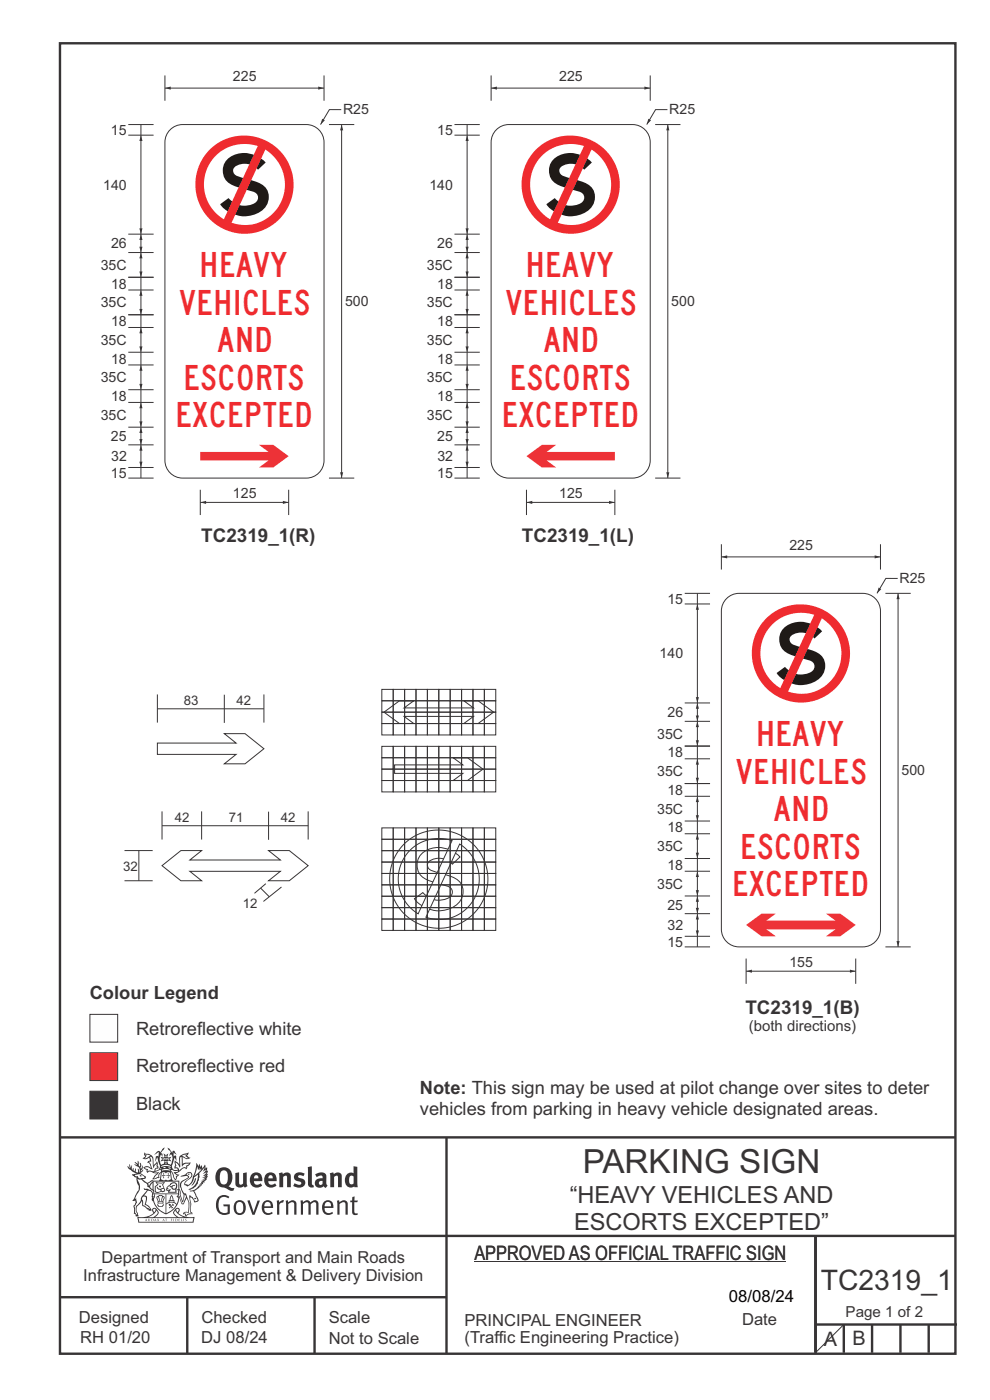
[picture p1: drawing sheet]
<svg xmlns="http://www.w3.org/2000/svg" width="210mm" height="297mm" viewBox="0 0 210 297" stroke-linecap="round" stroke-linejoin="round" font-family="sans-serif">
<path d="M12.7 9.2h190v278h-190z" fill="none" stroke="#373435" stroke-width=".51"/>
<path d="M19.1 223.3h5.9v5.9h-5.9z" fill-rule="evenodd" fill="#ed3237" stroke="#373435" stroke-width=".21"/>
<path d="M19.1 231.5h5.9v5.9h-5.9z" fill-rule="evenodd" fill="#373435" stroke="#373435" stroke-width=".21"/>
<path d="M19.1 215.2h5.9v5.9h-5.9z" fill-rule="evenodd" fill="#fefefe" stroke="#373435" stroke-width=".21"/>
<g fill="none" stroke="#373435" stroke-width=".21">
<path d="M33.4 150.4h22.6M33.4 147.3v6M33.4 157.6h16.7l-2.5-2h4.4l4 3.2-4 3.2h-4.4l2.5-2h-16.7zM47.6 147.4v6M56 147.3v6M81 146.2h2.4v2.5h-2.4zM81 148.7h2.4v2.4h-2.4zM81 151.1h2.4v2.4h-2.4zM81 153.5h2.4v2.4h-2.4zM81 158.3h2.4v2.4h-2.4zM81.5 151.1l3.2-2.4h3.1l-2.1 1.5h14.7l-2-1.5h3l3.3 2.4-3.3 2.4h-3l2-1.5h-14.7l2.1 1.5h-3.1zM83.4 146.2h2.4v2.5h-2.4z"/>
<path d="M83.4 148.7h2.4v2.4h-2.4zM83.4 151.1h2.4v2.4h-2.4zM83.4 153.5h2.4v2.4h-2.4zM83.4 158.3h2.4v2.4h-2.4zM85.8 146.2h2.4v2.5h-2.4zM85.8 148.7h2.4v2.4h-2.4zM85.8 151.1h2.4v2.4h-2.4zM85.8 153.5h2.4v2.4h-2.4zM85.8 158.3h2.4v2.4h-2.4zM88.2 146.2h2.5v2.5h-2.5zM88.2 148.7h2.5v2.4h-2.5zM88.2 151.1h2.5v2.4h-2.5z"/>
<path d="M88.2 153.5h2.5v2.4h-2.5zM88.2 158.3h2.5v2.4h-2.5zM90.7 146.2h2.4v2.5h-2.4zM90.7 148.7h2.4v2.4h-2.4zM90.7 151.1h2.4v2.4h-2.4zM90.7 153.5h2.4v2.4h-2.4zM90.7 158.3h2.4v2.4h-2.4zM93.1 146.2h2.4v2.5h-2.4zM93.1 148.7h2.4v2.4h-2.4zM93.1 151.1h2.4v2.4h-2.4zM93.1 153.5h2.4v2.4h-2.4zM93.1 158.3h2.4v2.4h-2.4z"/>
<path d="M95.5 146.2h2.4v2.5h-2.4zM95.5 148.7h2.4v2.4h-2.4zM95.5 151.1h2.4v2.4h-2.4zM95.5 153.5h2.4v2.4h-2.4zM95.5 158.3h2.4v2.4h-2.4zM97.9 146.2h2.4v2.5h-2.4zM97.9 148.7h2.4v2.4h-2.4zM97.9 151.1h2.4v2.4h-2.4zM97.9 153.5h2.4v2.4h-2.4zM97.9 158.3h2.4v2.4h-2.4zM100.3 146.2h2.4v2.5h-2.4zM100.3 148.7h2.4v2.4h-2.4z"/>
<path d="M100.3 151.1h2.4v2.4h-2.4zM100.3 153.5h2.4v2.4h-2.4zM100.3 158.3h2.4v2.4h-2.4zM102.7 146.2h2.5v2.5h-2.5zM102.7 148.7h2.5v2.4h-2.5zM102.7 151.1h2.5v2.4h-2.5zM102.7 153.5h2.5v2.4h-2.5zM102.7 158.3h2.5v2.4h-2.5zM34.4 175.2h31M34.4 172.1v6M42.8 172.1v6M57 172.2v6"/>
<path d="M65.4 172.1v6M81 160.7h2.4v2.5h-2.4zM81 163.2h2.4v2.4h-2.4zM81 165.6h2.4v2.4h-2.4zM83.4 160.7h2.4v2.5h-2.4zM83.4 163.2h2.4v2.4h-2.4zM83.4 165.6h2.4v2.4h-2.4zM83.7 162.3h14.5l-2-1.5h3l3.3 2.4-3.3 2.4h-3l2-1.5h-14.5zM85.8 160.7h2.4v2.5h-2.4zM85.8 163.2h2.4v2.4h-2.4zM85.8 165.6h2.4v2.4h-2.4zM88.2 160.7h2.5v2.5h-2.5z"/>
<path d="M88.2 163.2h2.5v2.4h-2.5zM88.2 165.6h2.5v2.4h-2.5zM90.7 160.7h2.4v2.5h-2.4zM90.7 163.2h2.4v2.4h-2.4zM90.7 165.6h2.4v2.4h-2.4zM93.1 160.7h2.4v2.5h-2.4zM93.1 163.2h2.4v2.4h-2.4zM93.1 165.6h2.4v2.4h-2.4zM95.5 160.7h2.4v2.5h-2.4zM95.5 163.2h2.4v2.4h-2.4zM95.5 165.6h2.4v2.4h-2.4zM97.9 160.7h2.4v2.5h-2.4z"/>
<path d="M97.9 163.2h2.4v2.4h-2.4zM97.9 165.6h2.4v2.4h-2.4zM100.3 160.7h2.4v2.5h-2.4zM100.3 163.2h2.4v2.4h-2.4zM100.3 165.6h2.4v2.4h-2.4zM102.7 160.7h2.5v2.5h-2.5zM102.7 163.2h2.5v2.4h-2.5zM102.7 165.6h2.5v2.4h-2.5zM26.4 180.4h6M26.4 186.8h6M29.5 180.4v6.4M34.4 183.6l4-3.2h4.4l-2.5 2h19.2l-2.5-2h4.4l4 3.2-4 3.2h-4.4l2.5-2h-19.2l2.5 2h-4.4z"/>
<path d="M55.3 188.4l1.8 1.8M56.4 187.5l-2.4 2M59.7 188.2l-3.8 3"/>
</g>
<path d="M82.6 186.5a10.5 10.5 0 0 0 20.9 0 10.5 10.5 0 0 0-20.9 0zM97.5 179.1l-7.2 15.5 1.6 .4 1.7 .1a8.6 8.6 0 0 0 7.8-6.6 8.6 8.6 0 0 0-3.9-9.4zM86.9 180.5a8.9 8.9 0 0 1 9-2.2l-7.2 15.6-1.3-1-1.1-1.2a8.6 8.6 0 0 1 .6-11.2z" fill-rule="evenodd" fill="#fefefe" stroke="#373435" stroke-width=".21"/>
<g fill="none" stroke="#373435" stroke-width=".21">
<path d="M81 175.6h2.4v2.4h-2.4zM81 178h2.4v2.5h-2.4zM83.4 175.6h2.4v2.4h-2.4zM83.4 178h2.4v2.5h-2.4zM85.8 175.6h2.4v2.4h-2.4zM85.8 178h2.4v2.5h-2.4zM88.2 175.6h2.5v2.4h-2.5zM88.2 178h2.5v2.5h-2.5zM90.7 175.6h2.4v2.4h-2.4zM90.7 178h2.4v2.5h-2.4zM93.1 175.6h2.4v2.4h-2.4zM93.1 178h2.4v2.5h-2.4z"/>
<path d="M95.5 175.6h2.4v2.4h-2.4zM95.5 178h2.4v2.5h-2.4zM97.9 175.6h2.4v2.4h-2.4zM97.9 178h2.4v2.5h-2.4zM100.3 175.6h2.4v2.4h-2.4zM100.3 178h2.4v2.5h-2.4zM102.7 175.6h2.5v2.4h-2.5zM102.7 178h2.5v2.5h-2.5zM81 182.9h2.4v2.4h-2.4zM81 185.3h2.4v2.4h-2.4zM81 187.7h2.4v2.4h-2.4zM81 190.1h2.4v2.4h-2.4z"/>
<path d="M81 192.5h2.4v2.5h-2.4zM81 195h2.4v2.4h-2.4zM81 180.5h2.4v2.4h-2.4zM83.4 182.9h2.4v2.4h-2.4zM83.4 185.3h2.4v2.4h-2.4zM83.4 187.7h2.4v2.4h-2.4zM83.4 190.1h2.4v2.4h-2.4zM83.4 192.5h2.4v2.5h-2.4zM83.4 195h2.4v2.4h-2.4zM83.4 180.5h2.4v2.4h-2.4zM85.8 182.9h2.4v2.4h-2.4zM85.8 185.3h2.4v2.4h-2.4z"/>
<path d="M85.8 187.7h2.4v2.4h-2.4zM85.8 190.1h2.4v2.4h-2.4zM85.8 192.5h2.4v2.5h-2.4zM85.8 195h2.4v2.4h-2.4zM85.8 180.5h2.4v2.4h-2.4zM88.2 182.9h2.5v2.4h-2.5zM88.2 185.3h2.5v2.4h-2.5zM88.2 187.7h2.5v2.4h-2.5zM88.2 190.1h2.5v2.4h-2.5zM88.2 192.5h2.5v2.5h-2.5zM88.2 195h2.5v2.4h-2.5zM88.2 180.5h2.5v2.4h-2.5z"/>
<path d="M90.7 182.9h2.4v2.4h-2.4zM90.7 185.3h2.4v2.4h-2.4zM90.7 187.7h2.4v2.4h-2.4zM90.7 190.1h2.4v2.4h-2.4zM90.7 192.5h2.4v2.5h-2.4zM90.7 195h2.4v2.4h-2.4zM90.7 180.5h2.4v2.4h-2.4zM93.1 182.9h2.4v2.4h-2.4zM93.1 185.3h2.4v2.4h-2.4zM93.1 187.7h2.4v2.4h-2.4zM93.1 190.1h2.4v2.4h-2.4zM93.1 192.5h2.4v2.5h-2.4z"/>
<path d="M93.1 195h2.4v2.4h-2.4zM93.1 180.5h2.4v2.4h-2.4zM95.5 187.7h2.4v2.4h-2.4zM95.5 182.9h2.4v2.4h-2.4zM95.5 185.3h2.4v2.4h-2.4zM95.5 190.1h2.4v2.4h-2.4zM95.5 192.5h2.4v2.5h-2.4zM95.5 195h2.4v2.4h-2.4zM95.5 180.5h2.4v2.4h-2.4zM97.9 182.9h2.4v2.4h-2.4zM97.9 185.3h2.4v2.4h-2.4zM97.9 187.7h2.4v2.4h-2.4z"/>
<path d="M97.9 190.1h2.4v2.4h-2.4zM97.9 192.5h2.4v2.5h-2.4zM97.9 195h2.4v2.4h-2.4zM97.9 180.5h2.4v2.4h-2.4zM100.3 182.9h2.4v2.4h-2.4zM100.3 185.3h2.4v2.4h-2.4zM100.3 187.7h2.4v2.4h-2.4zM100.3 190.1h2.4v2.4h-2.4zM100.3 192.5h2.4v2.5h-2.4zM100.3 195h2.4v2.4h-2.4zM100.3 180.5h2.4v2.4h-2.4zM102.7 182.9h2.5v2.4h-2.5z"/>
<path d="M102.7 185.3h2.5v2.4h-2.5zM102.7 187.7h2.5v2.4h-2.5zM102.7 190.1h2.5v2.4h-2.5zM102.7 192.5h2.5v2.5h-2.5zM102.7 195h2.5v2.4h-2.5zM102.7 180.5h2.5v2.4h-2.5z"/>
</g>
<path d="M12.7 241.3h190M94.7 241.4v45.8M12.7 275.2h82M12.7 262.2h190.1M39.7 275.2v12M66.7 275.2v12M173 262.1v24.9M173 281h30M179 281v6M185 281v6M191 281v6M197 281v6" fill="none" stroke="#373435" stroke-width=".51"/>
<g fill="#373435">
<path d="M47 248.4a2.55 2.55 0 0 0 0 2.7l.3 .2a.81 .81 0 0 0 1-1v-.5a1.04 1.04 0 0 0-1.1-1.5zM46.3 248.1a1.82 1.82 0 0 1 2.1-.2 1.82 1.82 0 0 1 .9 1.8 2.29 2.29 0 0 1-.8 2l.7 .3h.5l-.2 .6a2.87 2.87 0 0 1-2-.7 2.12 2.12 0 0 1-1.7-3.1z" fill-rule="evenodd"/>
<path d="M49.9 248.9l.8-.2v2a.46 .46 0 0 0 .3 .6 .46 .46 0 0 0 .6-.3v-2.1l.7-.2v2.4l.2 .5-.5 .3-.3-.3a1.02 1.02 0 0 1-1.2 .3 1.02 1.02 0 0 1-.6-1.1z" fill-rule="evenodd"/>
<path d="M54 249.5l-.1 .5h.9a.49 .49 0 0 0-.2-.6 .49 .49 0 0 0-.6 .1zM53.4 249.1a1.34 1.34 0 0 1 1.6-.2 1.34 1.34 0 0 1 .6 1.5v.2h-1.7a.77 .77 0 0 0 .5 .8 .77 .77 0 0 0 .9-.4l.3 .5a1.59 1.59 0 0 1-2 .2 1.59 1.59 0 0 1-.5-2.1z" fill-rule="evenodd"/>
<path d="M57 249.5l-.1 .5h1a.49 .49 0 0 0-.2-.6 .49 .49 0 0 0-.7 .1zM56.4 249.1a1.34 1.34 0 0 1 1.6-.2 1.34 1.34 0 0 1 .7 1.5v.2h-1.8a.77 .77 0 0 0 .5 .8 .77 .77 0 0 0 .9-.4l.4 .5a1.59 1.59 0 0 1-2.1 .2 1.59 1.59 0 0 1-.5-2.1z" fill-rule="evenodd"/>
<path d="M59.2 248.9l.7-.2 .1 .4a.95 .95 0 0 1 1-.3 .95 .95 0 0 1 .7 .8v2.3h-.8v-2.3a.46 .46 0 0 0-.8 .1v2.2h-.8z" fill-rule="evenodd"/>
<path d="M62.6 249.1a1.75 1.75 0 0 1 2-.1l-.2 .5-.6-.2a.43 .43 0 0 0-.6 .3l.4 .3a1.04 1.04 0 0 1 1.2 1.1 1.04 1.04 0 0 1-1.4 1l-1.2-.4 .3-.6 1 .4 .4-.4a.88 .88 0 0 0-1-.5l-.4-.2-.1-.4z" fill-rule="evenodd"/>
<path d="M65.3 247.6l.8-.2 .1 3.8 .3 .2 .1 .4a.88 .88 0 0 1-1 0 .88 .88 0 0 1-.3-1z" fill-rule="evenodd"/>
<path d="M67.8 250.6a.43 .43 0 0 0-.1 .7 .43 .43 0 0 0 .7-.1v-.7zM66.8 249.1a1.7 1.7 0 0 1 2.4 .1v1.9l.3 .4-.4 .5-.5-.4a1.03 1.03 0 0 1-1.7-.1 1.03 1.03 0 0 1 .8-1.5h.7v-.4a.8 .8 0 0 0-1.2 .1z" fill-rule="evenodd"/>
<path d="M70 248.9l.7-.2 .1 .4a.95 .95 0 0 1 1-.3 .95 .95 0 0 1 .7 .8v2.3h-.8v-2.3a.46 .46 0 0 0-.8 .1v2.2h-.8z" fill-rule="evenodd"/>
<path d="M74.3 249.5a1.48 1.48 0 0 0 0 1.7h.5l.2-.1v-1.5l-.3-.2zM75 247.4l.8 .1 .1 4.4h-.7l-.1-.2a1.26 1.26 0 0 1-1.4 0 1.26 1.26 0 0 1-.5-1.3 1.29 1.29 0 0 1 .4-1.4 1.29 1.29 0 0 1 1.4-.1z" fill-rule="evenodd"/>
<path d="M46.4 253.9a1.72 1.72 0 0 1 2.3 0l-.3 .3a1.24 1.24 0 0 0-1.4-.2 1.24 1.24 0 0 0-.6 1.4 1.49 1.49 0 0 0 1.2 1.9l.7-.1v-1.3h-.8l-.1-.4h1.3v1.9a1.93 1.93 0 0 1-2.2 0 1.93 1.93 0 0 1-.7-2.2l.2-.8z" fill-rule="evenodd"/>
<path d="M50.4 255.1a1.65 1.65 0 0 0 .2 2.2 .99 .99 0 0 0 1-1.4 .78 .78 0 0 0-.4-.8 .78 .78 0 0 0-.8 0zM50 254.9a1.33 1.33 0 0 1 1.6-.1 1.33 1.33 0 0 1 .5 1.4 1.31 1.31 0 0 1-1.3 1.6 1.31 1.31 0 0 1-1.2-1.6v-.6z" fill-rule="evenodd"/>
<path d="M52.5 254.7l.4-.1 .9 2.6 .8-2.5h.5l-1.1 3h-.5z" fill-rule="evenodd"/>
<path d="M56.3 255.2l-.2 .7h1.3a.7 .7 0 0 0-.3-.8 .7 .7 0 0 0-.8 .1zM55.9 255a1.22 1.22 0 0 1 1.5-.2 1.22 1.22 0 0 1 .5 1.5h-1.8a.93 .93 0 0 0 .5 1 .93 .93 0 0 0 1.1-.2l.2 .3a1.43 1.43 0 0 1-1.8 .1 1.43 1.43 0 0 1-.6-1.7z" fill-rule="evenodd"/>
<path d="M58.7 254.7l.4-.1 .1 .5 .4-.4 .6-.1-.2 .5a.66 .66 0 0 0-.8 .7v1.9h-.4z" fill-rule="evenodd"/>
<path d="M60.6 254.7l.4-.1 .1 .5a.94 .94 0 0 1 1-.5 .94 .94 0 0 1 .8 .8v2.3h-.5l-.1-2.5a.81 .81 0 0 0-1.2 .3v2.2h-.4z" fill-rule="evenodd"/>
<path d="M63.7 254.7l.5-.1 .1 .5 .4-.3a.78 .78 0 0 1 1.1 .3 .9 .9 0 0 1 1-.5 .9 .9 0 0 1 .8 .8v2.3h-.5l-.1-2.5a.67 .67 0 0 0-1.1 .3v2.2h-.5v-2.4l-.4-.3-.7 .4v2.3h-.5z" fill-rule="evenodd"/>
<path d="M69 255.2l-.1 .7h1.3a.7 .7 0 0 0-.3-.8 .7 .7 0 0 0-.9 .1zM68.7 255a1.22 1.22 0 0 1 1.5-.2 1.22 1.22 0 0 1 .5 1.5h-1.8a.93 .93 0 0 0 .4 1 .93 .93 0 0 0 1.2-.2l.1 .3a1.44 1.44 0 0 1-1.7 .1 1.44 1.44 0 0 1-.6-1.7z" fill-rule="evenodd"/>
<path d="M71.4 254.7l.5-.1 .1 .5a.94 .94 0 0 1 1-.5 .94 .94 0 0 1 .8 .8v2.3h-.5l-.1-2.5a.81 .81 0 0 0-1.2 .3v2.2h-.4z" fill-rule="evenodd"/>
<path d="M74.7 253.9l.5-.1v.9h.7l-.1 .3h-.6v2.2l.1 .2h.5l.1 .3a.75 .75 0 0 1-1.2-.6v-2.1h-.4v-.3h.4z" fill-rule="evenodd"/>
<path d="M30.8 244.9l1.1 .3-.9 .5h-.4l.6-.5zM31.8 245.4h.2a2.44 2.44 0 0 1 .4 1.9l.1 .5 .7-1-.1 .6 .3 .3a.57 .57 0 0 0-.6 .7l-1-.1-.5 .2 .2-.5-.8-.3 .7-.1 .9 .5 .1-.1-.6-1.3-.2-.2h.5zM30.7 244.4l-.1 .5 .2 .4-.6 .4a1.04 1.04 0 0 0 1.4-.1l.2 .6-.3 .1-.2 .4a.94 .94 0 0 1 .8 1.1l-.2-.1a1.16 1.16 0 0 0-1.5-.1l.3 .4 .4 .2 .1 .5 .2 .1 .1-.2a.94 .94 0 0 1 1.1 .2l.8 .1-1.2 1.2a1.13 1.13 0 0 0 1.2-.2l.4-.1-.1-.4 .5-.8a.83 .83 0 0 0-.6 1.1l-.3-.1-.7 .4 1.1-1.4-.5 .1-.5-.1 1.3-.5-.1-.1-.9 .4v-.3l.2-.2 .3 .1 .1-.3-.2-.4v-.6l-.1-.4-.7 1v-.7a1.42 1.42 0 0 0-1.6-1.8z" fill-rule="evenodd"/>
<path d="M38.5 245.2l.5-.2 .7-.1-.6 .3 .8 .5h-.3zM38.3 245.5l.2-.1 .1 2a1.69 1.69 0 0 1 1.6-.6l-.8 .5 .1 .5a1.1 1.1 0 0 0-1.5 .6l-.1-.5-.2-.2h-.5l.3-.4-.3-.7a1.42 1.42 0 0 1 .8 1.1l.2-.1zM37.1 246.2l.1 1-.2 .3 .1 .4h.5l.1 .2a.96 .96 0 0 1-1.1-.1l-.1 .1a1.06 1.06 0 0 0 1.3 .2v.1a.72 .72 0 0 1-1 .2l.3 .5 .6 .2-.4 .2-.1 .6-.2-.3-.4-1.1-.4-.4 .4 .9a1.54 1.54 0 0 0 .7 1.2l.2-.3a.58 .58 0 0 1 .4-.8l.2-.1h-.3l-.5-.3 .9-.5a.93 .93 0 0 1 1.2-.5v.2l.2-.2 .1-.5a.99 .99 0 0 0 .7-.8l-1.3 .1-.3 .2-.1-1.4 .9 .4 .9-.3h-.4l-.5-.4 .4-.7-.6 .2a1.46 1.46 0 0 0-1.4 2.1v.4l-.2-.4z" fill-rule="evenodd"/>
<path d="M35.6 248.9l.2 .1-.1 .3 .4 .1h-.4v.6l-.1-.6h-.3l.3-.1z" fill-rule="evenodd"/>
<path d="M34.6 248.9l.2 .1v.3l.3 .1h-.3l-.1 .6v-.6h-.4l.4-.1z" fill-rule="evenodd"/>
<path d="M34.3 248.8a.57 .57 0 0 1 .9 .2 .57 .57 0 0 1 .9-.2l.2 1.4h-.2a.57 .57 0 0 1-.9 0 .69 .69 0 0 1-1.1 0zM34.2 248.1l-.3 2.1-.2 .4h3l-.2-.4-.3-2.1h-.2v.2l-.8-.1-.8 .1v-.2z" fill-rule="evenodd"/>
<path d="M34.2 252.4a.3 .3 0 0 0 .6 0 .3 .3 0 0 0-.6 0zM33.3 250.9l.3 .3-.3 .4a.79 .79 0 0 0 0 1.3l.8-.2-.1-.3a.55 .55 0 0 1-.7-.6l.1-.1 .2 .3 .3 .2 .8-.2-.4-.7 .4-.4-.7 .2zM33 250.7l1.1 .2 .9-.2-.4 .6 .4 1.2a.56 .56 0 0 1-.8 .3l-.2 .1a.73 .73 0 0 1-.9 .1 .73 .73 0 0 1-.3-1v-.4l.6-.4z" fill-rule="evenodd"/>
<path d="M35.6 251.8l.7-.4a.58 .58 0 0 1 1-.1 .58 .58 0 0 1-.4 .9l-.3-.3a.43 .43 0 0 1 .6-.4 .57 .57 0 0 0-.8 .2l-.2-.1-.3 .1 .4 .2a.55 .55 0 0 0 .9 .4v.5h-1.3l.3-.4-.1-.1-.6 .1 .2-.3-.2-.1zM35.4 251.8l-.1 .2a.39 .39 0 0 0 .2 .6h.3l-.2 .4h1.9l-.1-.8a.86 .86 0 0 0-.1-1.3 .86 .86 0 0 0-1.3 .4z" fill-rule="evenodd"/>
<path d="M36 254.8h.8v.2h-.8zM36.4 253.8l.2 .8h-.4zM36.4 253.5l-.3 .5-.1 .6h-.2v.4l-.7 .4 .2 .1a1.48 1.48 0 0 1 2.1 .2l.2-.1-.6-.5v-.5h-.2l-.1-.6z" fill-rule="evenodd"/>
<path d="M35.8 255.4l.4 .1 .1 .3 .3-.2-.2-.2a.38 .38 0 0 1 .5 .5l-.2-.2-.3 .2 .3 .2-.3 .3-.1-.4-.4 .4-.1-.2 .4-.3-.1-.1-.2 .1z" fill-rule="evenodd"/>
<path d="M34.5 254h.2v.2l-.2 .6h-.2zM33.6 255.3h.9v.2a.55 .55 0 0 1-.8 .4v-.2l-.2-.1zM33.4 254h.2l.2 .8h-.2zM33.6 255l.8-.1 .1 .2h-.8zM33.8 253.7h.5l-.2 1.1h-.1zM33.3 253.8l-.1 .3 .3 1.1a.48 .48 0 0 0-.1 .6 .48 .48 0 0 0 .5 .2h.5a.49 .49 0 0 0 .2-.8l.3-1.1-.1-.3a1.42 1.42 0 0 0-1.5 0z" fill-rule="evenodd"/>
<path d="M33.7 251.5l.4 .1 .1 .3h-.3z" fill-rule="evenodd"/>
<path d="M41.3 250.1l.3-.2-.2 .8-.6 .8h-.2l.5-.7z" fill-rule="evenodd"/>
<path d="M39.7 249l.3-.2 .5 .2a.88 .88 0 0 1-.6 1.1 1.22 1.22 0 0 0-.8 1.3l.5 .2a.72 .72 0 0 0 .9-.4l.5-.8 .2-.6 .8-.6v.2a2.85 2.85 0 0 1-2 2.9l.1 .1a2.13 2.13 0 0 0 1.9-1.5v-.3a2.01 2.01 0 0 0 .3-1.7l1.1-1.3-.4 1 .7-.5-.7 1 .8-.4-.8 .8 .7-.2-.9 .6 .8-.1-.8 .4h.7l-.8 .3 .3 .2h-.4l.2 .3h-.4l.2 .3h-.4l.1 .2h-.1a2.16 2.16 0 0 1-2 1.1l.1 .2 .4-.1a.76 .76 0 0 1 .7 .8l.5 1.2-.6 .2a1.45 1.45 0 0 0-1.1-1.3l.2 1.8-.1 1.8 .4 .3a1.07 1.07 0 0 0-1.2 .4v-.3l-.5-.2a.87 .87 0 0 1 1.1-.1v-.7a4.4 4.4 0 0 0-.6-3.1l-.1-.3h-.2a2.16 2.16 0 0 1-.7-2.2l.3-.4 1.2-.7a.55 .55 0 0 0-.4-.8zM37.8 252.4a.76 .76 0 0 1 .3 1.1l.6 1.6 .4-1.7 .2 .1a.61 .61 0 0 1-.1 .9l-.3 .8-.2 .1-.7-1.6-.3 .1a1.18 1.18 0 0 0 .1-1.4zM41.8 247.5l.2 .7 .3-.5v.6l.4-.5a1.9 1.9 0 0 1-1.2 1.4l-.3 .3zM38.2 249.6l1.4-.2 .2 .2v.3l-.5 .2a1.26 1.26 0 0 0-.9 1.9l.2 .7a1.84 1.84 0 0 1 .1 2.1l-.4-1.4a.96 .96 0 0 0-.4-1.2l-.4 .2a.78 .78 0 0 1 0 1.3l.1 .3h.4l.4 1.1a.38 .38 0 0 0 .2 .4 .38 .38 0 0 0 .4-.1l.6-1.2a2.94 2.94 0 0 1 .4 2.5l-.1 .4h-.8l-.3 .4v.2l.4-.1 .1 .4 .2 .1a1.02 1.02 0 0 1 1.3-.5v-.4l-.3-.1 .1-1.8-.3-1.3h.1a1.14 1.14 0 0 1 .8 1 .63 .63 0 0 0 .8-.2 .63 .63 0 0 0-.2-.9l-.6-1.2 .9-.6 .2-.4h.3l-.1-.2h.4l-.1-.3h.3l-.1-.3 .5-.1-.2-.2 .6-.4v-.2h-.2l.4-.5h-.3l.3-.5-.4 .1 .4-.5v-.3l-.3 .2 .2-.7-.1-.2-.4 .3v-.8l-.6 .8-.2-.8-.2 .5-.3-.7-.1 .6-.5-.8-.1 1.4-.6 1.8a1.81 1.81 0 0 1-1 1.5l-.6-.2a1.75 1.75 0 0 1 1.1-1.2 .75 .75 0 0 0 .1-1.3 .75 .75 0 0 0-1.2 .4z" fill-rule="evenodd"/>
<path d="M41.2 254.1h.3l.2 .2-.4 .1z" fill-rule="evenodd"/>
<path d="M29.4 258.4h11.6l-.1 .8h-11.4zM31.3 258.2l.5-.1a2.48 2.48 0 0 0 1.4-1.3l.3 .5-.5 .6-.5 .3zM32.5 256.6l.3-.2 .2 .1-.3 .7zM37.2 256.8a2.65 2.65 0 0 0 1.8 1.4h-1.1l-.5-.3-.5-.6zM37.4 256.5l.2-.1 .3 .2-.3 .6zM29.2 258.2l.1 1.2h11.8l.2-1.1-.2-.1a4.1 4.1 0 0 1-3.3-.9l.3-.4-.1-.6a1.06 1.06 0 0 0-1.3 1l.2 .4 .6 .5h-4.7l.3-.1a.84 .84 0 0 0 .6-.8 .84 .84 0 0 0-.5-.8l-.3-.2h-.5l-.1 .6 .3 .4a4.2 4.2 0 0 1-3.4 .9z" fill-rule="evenodd"/>
<path d="M31 258.7l.1 .2h-.2zM31 258.5l-.3 .6 .4-.2 .2 .2z" fill-rule="evenodd"/>
<path d="M31.3 258.6h.3v.4a.25 .25 0 0 0 .2-.1 .25 .25 0 0 0-.1-.3h.1a.29 .29 0 0 1 0 .4 .29 .29 0 0 1-.4 0 .29 .29 0 0 1 0-.4z" fill-rule="evenodd"/>
<path d="M32.2 258.6a.22 .22 0 0 1 .3 .2 .22 .22 0 0 1-.3 .2zM32 258.6l.1 .4a.33 .33 0 0 0 .4 0 .33 .33 0 0 0 0-.4 .33 .33 0 0 0-.5 0z" fill-rule="evenodd"/>
<path d="M32.9 258.7l.1 .2h-.2zM32.9 258.5l-.2 .6 .3-.2 .2 .2z" fill-rule="evenodd"/>
<path d="M33.3 258.6h.2l.1 .1 .2-.1-.2 .2 .2 .3-.3-.3-.1 .3h-.1l.2-.3z" fill-rule="evenodd"/>
<path d="M34.7 258.7l.1 .2h-.2zM34.7 258.5l-.3 .6 .4-.2 .2 .2z" fill-rule="evenodd"/>
<path d="M35 258.5h.5l-.2 .1v.5h-.2l.1-.5z" fill-rule="evenodd"/>
<path d="M36.2 258.6l.3-.1-.1 .1v.2h.1h-.1v.3h-.2z" fill-rule="evenodd"/>
<path d="M36.7 258.6h.2v.5h-.2z" fill-rule="evenodd"/>
<path d="M37.3 258.6a.22 .22 0 0 1 .3 .2 .22 .22 0 0 1-.3 .2zM37.1 258.6v.4a.33 .33 0 0 0 .5 0 .33 .33 0 0 0 0-.4 .33 .33 0 0 0-.5 0z" fill-rule="evenodd"/>
<path d="M37.8 258.6l.4-.1-.2 .1v.2h.1h-.1v.2l.2 .1h-.4z" fill-rule="evenodd"/>
<path d="M38.4 258.6h.2l-.1 .4 .2 .1h-.3z" fill-rule="evenodd"/>
<path d="M38.9 258.6h.2v.5h-.2z" fill-rule="evenodd"/>
<path d="M39.3 258.6h.2h-.1l.2 .3-.2 .2-.1-.1v-.1l.2 .1z" fill-rule="evenodd"/>
<path d="M34.2 247.4a1.51 1.51 0 0 1 2 .2 2.67 2.67 0 0 0-2.1 0zM35.7 247.6l.4 .1 .1 .3-.4-.1zM34.6 247.6h.5l.1 .2h-.4zM34 247.8l.3 .2h-.3zM34.9 246.9l.3-.2 .3 .2zM34.9 245.6l.2 .1v.3h-.2zM35 245.1l.2 .2 .2-.2-.1 .3h-.2zM35.1 246.3h.2l.1 .4-.2-.2-.2 .2zM35.3 245.7l.2-.1v.4h-.2zM34.4 245.7h.3l.1 .3-.4 .1 .2-.2zM35.7 245.7h.3l-.2 .2 .2 .2-.4-.1zM32.7 244.9l1-.5-.1 1-.2-.2-.3 .2-.3 1.1 .5-1 .3 .9a1.84 1.84 0 0 1 .2 1.7l.4 .1a2.48 2.48 0 0 1 2.2 0l.2-.2-.2-.7 .7-1.8 .4 .7-.2-1-.2-.1-.2 .3v-.9l.6 .4-.6-.8-.3 .1-.1 .4-.5-.9-.5-.3 .2 .5 .6 .5-.5 .8 .4-.4a2.06 2.06 0 0 1 0 2.3l-.5-.2-.2-.6 .1-.1 .8 .2-.4-.5 .4-.5-.7 .2-.2-.2 .2-.7-.5 .4-.5-.4 .2 .7-.2 .2-.7-.2 .4 .5-.4 .5 .8-.2 .1 .1-.2 .6-.5 .2a2.02 2.02 0 0 1 0-2.2l.3 .5-.1-.7-.3-.1 .8-1.2-.4 .3-.5 .8-.2-.3a.8 .8 0 0 0-.8 .5z" fill-rule="evenodd"/>
<path d="M29.2 250.1l.3 .1a.61 .61 0 0 1 .8 .4l.3 .2a.8 .8 0 0 1 .6 1l.4 .1 .5 .5a1 1 0 0 1 .5 1.1l-.1 .7v-.5h-.1a.96 .96 0 0 0-.8-1.3l-.2-.2h-.7l-.1-.1-.1 .1 .1 .3h.6l-1.2 1.3-.2 1-.4 .6a1.33 1.33 0 0 0-.5 1.8l.2 .5a1.26 1.26 0 0 1-.5-1.5l-.1-.3a1.56 1.56 0 0 0 .4-1.7l-.3 .2 .2-.5a3.2 3.2 0 0 0 .7-3zM30.4 253.9h.4a2.06 2.06 0 0 1-.1 1.6l.7 .5 .4 .4-.6-.1-.8-.6-.1-.9a.51 .51 0 0 1 .1-.9zM28.6 249.3a1.52 1.52 0 0 1 2.1 .5l-1.1 .2-.2-.1-.1-.4h-.5zM27.5 247v.8l-.3-.4h-.1a3.1 3.1 0 0 0 1.9 1.6l-1 .1 .5 .6 .5 .1 .1 1.1a1.84 1.84 0 0 1-.3 2.5l-.4 .9-.3 .4 .2 .1 .4-.1 .1 .4-.2 .5-.3 .2 .1 1.7h.2l.3 .5 .1 .1 .4-.1-.1-.5a1.3 1.3 0 0 1-.1-1.7l.9-1 .1 1.1 .6 .2 .5 .5 .1-.1 .2 .3h.5a1.85 1.85 0 0 0-1.2-1.4l.1-.3a1.39 1.39 0 0 0 0-1.4l-.5-.1 .5-.5a.66 .66 0 0 1 .9-.4 .66 .66 0 0 1 .3 .9l-.1 .4 .2-.1v.2l-.1 .3 .2 .5 .1-.3a2.24 2.24 0 0 0 .1-2.2 .73 .73 0 0 1-.7-.7 .73 .73 0 0 1 .6-.7v-.2a.94 .94 0 0 0-.9 .8 .48 .48 0 0 1-.1-.6 .48 .48 0 0 1 .5-.2l.5-.3a.51 .51 0 0 0-.8 .2l-.5 .2-1-.8h.6l.2-.5-1.2-.7 .5-.5v-.3l-.5 .4 .1-.2a.69 .69 0 0 0 .2-1v.4l-.2 .3v-1.1l-.3-.2 .1 .6-.1 .2-.4-1.3v.7l-.6-.4 .5 .7-.6-.2 .3 .3a1 1 0 0 1 .7 1.4l-.2-.8v.9l-.5-.2v-.8l-.2 .7-.2-.1-.1-.6-.2 .4-.2-.2 .1-.7-.2 .5z" fill-rule="evenodd"/>
<path d="M29.6 249.4l.2-.1 .3 .2z" fill-rule="evenodd"/>
<path d="M32.4 250.5h5.6v2l-.2-.1v-1.7h-5.2v2.5h5.2v-.8l.1 .2-.1 1.1v-.3h-2.5v4a4.1 4.1 0 0 0 2.6-3.6l.1-.1a4 4 0 0 1-2.8 3.9 4.2 4.2 0 0 1-2.8-4.7l.1 1.2 .1-.1a3.8 3.8 0 0 0 2.5 3.4v-4h-2.5l-.2-.9z" fill-rule="evenodd"/>
<circle cx="40" cy="249.1" r=".17"/>
</g>
<path d="M36.1 27.5a3.7 3.7 0 0 1 2.6-1.1h26.3a3.8 3.8 0 0 1 3.7 3.8v67.5a3.8 3.8 0 0 1-3.7 3.7h-26.3a3.8 3.8 0 0 1-3.7-3.7v-67.5a3.7 3.7 0 0 1 1.1-2.7z" fill="none" stroke="#373435" stroke-width=".21"/>
<path d="M42.5 95.9h14.5l-2.1-1.5h3.1l3.2 2.4-3.2 2.4h-3.1l2.1-1.5h-14.5z" fill-rule="evenodd" fill="#ed3237"/>
<path d="M72.4 23.3h-2.5l-1.9 3.1" fill="none" stroke="#373435" stroke-width=".21"/>
<path d="M68.3 25.2l.6 .3-.9 .9z" fill="#373435"/>
<path d="M72.5 26.4v75" fill="none" stroke="#373435" stroke-width=".21"/>
<g fill="#373435">
<path d="M72.1 100.2h.7l-.3 1.2z"/>
<path d="M72.5 26.4l.3 1.3h-.7z"/>
</g>
<path d="M35 16v5.4M35 18.7h33.7M68.7 16v5.4" fill="none" stroke="#373435" stroke-width=".21"/>
<g fill="#373435">
<path d="M67.5 18.4l1.2 .3-1.2 .3z"/>
<path d="M35 18.7l1.2-.3v.6z"/>
</g>
<path d="M41.4 39.2a10.4 10.4 0 0 0 20.9 0 10.4 10.4 0 0 0-20.9 0zM56.3 31.7l-7.2 15.6 1.6 .3 1.6 .1a8.6 8.6 0 0 0 7.9-6.5 8.6 8.6 0 0 0-3.9-9.5zM45.7 33.1a8.9 8.9 0 0 1 9-2.1l-7.2 15.5-1.3-.9-1.1-1.2a8.6 8.6 0 0 1 .6-11.3z" fill-rule="evenodd" fill="#ef2b2f"/>
<g fill="none" stroke="#373435" stroke-width=".21">
<path d="M27.2 26.4h5.4M27.2 28.7h5.4M29.9 26.4v23.3M69.8 26.4h5.3M27.2 49.7h5.4M27.2 58.8h5.4M27.2 53.6h5.4M27.2 77.4h5.4M27.2 74.7h5.4M27.2 69.5h5.4M27.2 61.5h5.4M27.2 66.8h5.4"/>
<path d="M27.2 99.2h5.4M27.2 94.4h5.4M27.2 90.6h5.4M27.2 85.4h5.4M27.2 82.7h5.4M27.2 101.4h5.4M42.5 103.9v5.4M61.2 103.9v5.4M69.8 101.4h5.3"/>
</g>
<g fill="#373435">
<path d="M29.6 48.4h.6l-.3 1.2z"/>
<path d="M29.9 28.7l.3 1.2h-.6z"/>
</g>
<path d="M29.9 49.7v3.9" fill="none" stroke="#373435" stroke-width=".21"/>
<g fill="#373435">
<path d="M29.9 49.7l.3 1.2h-.6z"/>
<path d="M29.6 52.3h.6l-.3 1.2z"/>
</g>
<path d="M29.9 61.5v5.3" fill="none" stroke="#373435" stroke-width=".21"/>
<g fill="#373435">
<path d="M29.6 65.5h.6l-.3 1.2z"/>
<path d="M29.9 61.5l.3 1.3h-.6z"/>
</g>
<path d="M29.9 53.6v5.2" fill="none" stroke="#373435" stroke-width=".21"/>
<g fill="#373435">
<path d="M29.6 57.6h.6l-.3 1.2z"/>
<path d="M29.9 53.6l.3 1.2h-.6z"/>
</g>
<path d="M29.9 69.5v5.2" fill="none" stroke="#373435" stroke-width=".21"/>
<g fill="#373435">
<path d="M29.9 69.5l.3 1.2h-.6z"/>
<path d="M29.6 73.5h.6l-.3 1.2z"/>
</g>
<path d="M29.9 77.4v5.3" fill="none" stroke="#373435" stroke-width=".21"/>
<g fill="#373435">
<path d="M29.9 77.4l.3 1.3h-.6z"/>
<path d="M29.6 81.4h.6l-.3 1.2z"/>
</g>
<path d="M29.9 85.4v5.2" fill="none" stroke="#373435" stroke-width=".21"/>
<g fill="#373435">
<path d="M29.9 85.4l.3 1.2h-.6z"/>
<path d="M29.6 89.4h.6l-.3 1.2z"/>
</g>
<path d="M29.9 90.6v3.8" fill="none" stroke="#373435" stroke-width=".21"/>
<g fill="#373435">
<path d="M29.9 90.6l.3 1.3h-.6z"/>
<path d="M29.6 93.1h.6l-.3 1.2z"/>
</g>
<path d="M29.9 94.4v4.8" fill="none" stroke="#373435" stroke-width=".21"/>
<g fill="#373435">
<path d="M29.6 97.9h.6l-.3 1.2z"/>
<path d="M29.9 94.4l.3 1.2h-.6z"/>
</g>
<path d="M42.5 106.6h18.7" fill="none" stroke="#373435" stroke-width=".21"/>
<g fill="#373435">
<path d="M60 106.2l1.2 .4-1.2 .3z"/>
<path d="M42.5 106.6l1.2-.4v.7z"/>
</g>
<path d="M105.3 27.5a3.7 3.7 0 0 1 2.6-1.1h26.3a3.8 3.8 0 0 1 3.7 3.8v67.5a3.8 3.8 0 0 1-3.7 3.7h-26.3a3.8 3.8 0 0 1-3.7-3.7v-67.5a3.7 3.7 0 0 1 1.1-2.7zM29.9 58.8v2.7M29.9 66.8v2.7M29.9 74.7v2.7M29.9 82.7v2.7M29.9 99.2v2.2" fill="none" stroke="#373435" stroke-width=".21"/>
<path d="M111.7 96.8l3.2-2.4h3.1l-2.1 1.5h14.5v1.8h-14.5l2.1 1.5h-3.1z" fill-rule="evenodd" fill="#ed3237"/>
<path d="M141.6 23.3h-2.5l-1.9 3.1" fill="none" stroke="#373435" stroke-width=".21"/>
<path d="M137.5 25.2l.6 .3-.9 .9z" fill="#373435"/>
<path d="M141.7 26.4v75" fill="none" stroke="#373435" stroke-width=".21"/>
<g fill="#373435">
<path d="M141.3 100.2h.7l-.3 1.2z"/>
<path d="M141.7 26.4l.3 1.3h-.7z"/>
</g>
<path d="M104.2 16v5.4M104.2 18.7h33.7M137.9 16v5.4" fill="none" stroke="#373435" stroke-width=".21"/>
<g fill="#373435">
<path d="M136.7 18.4l1.2 .3-1.2 .3z"/>
<path d="M104.2 18.7l1.2-.3v.6z"/>
</g>
<path d="M110.6 39.2a10.4 10.4 0 0 0 20.8 0 10.4 10.4 0 0 0-20.8 0zM125.5 31.7l-7.2 15.6 1.6 .3 1.6 .1a8.6 8.6 0 0 0 7.9-6.5 8.6 8.6 0 0 0-3.9-9.5zM114.9 33.1a8.9 8.9 0 0 1 9-2.1l-7.2 15.5-1.3-.9-1.1-1.2a8.6 8.6 0 0 1 .6-11.3z" fill-rule="evenodd" fill="#ef2b2f"/>
<g fill="none" stroke="#373435" stroke-width=".21">
<path d="M96.4 26.4h5.4M96.4 28.7h5.4M99.1 26.4v23.3M139 26.4h5.3M96.4 49.7h5.4M96.4 58.8h5.4M96.4 53.6h5.4M96.4 77.4h5.4M96.4 74.7h5.4M96.4 69.5h5.4M96.4 61.5h5.4M96.4 66.8h5.4"/>
<path d="M96.4 99.2h5.4M96.4 94.4h5.4M96.4 90.6h5.4M96.4 85.4h5.4M96.4 82.7h5.4M96.4 101.4h5.4M111.7 103.9v5.4M130.4 103.9v5.4M139 101.4h5.3"/>
</g>
<g fill="#373435">
<path d="M98.8 48.4h.6l-.3 1.2z"/>
<path d="M99.1 28.7l.3 1.2h-.6z"/>
</g>
<path d="M99.1 49.7v3.9" fill="none" stroke="#373435" stroke-width=".21"/>
<g fill="#373435">
<path d="M99.1 49.7l.3 1.2h-.6z"/>
<path d="M98.8 52.3h.6l-.3 1.2z"/>
</g>
<path d="M99.1 61.5v5.3" fill="none" stroke="#373435" stroke-width=".21"/>
<g fill="#373435">
<path d="M98.8 65.5h.6l-.3 1.2z"/>
<path d="M99.1 61.5l.3 1.3h-.6z"/>
</g>
<path d="M99.1 53.6v5.2" fill="none" stroke="#373435" stroke-width=".21"/>
<g fill="#373435">
<path d="M98.8 57.6h.6l-.3 1.2z"/>
<path d="M99.1 53.6l.3 1.2h-.6z"/>
</g>
<path d="M99.1 69.5v5.2" fill="none" stroke="#373435" stroke-width=".21"/>
<g fill="#373435">
<path d="M99.1 69.5l.3 1.2h-.6z"/>
<path d="M98.8 73.5h.6l-.3 1.2z"/>
</g>
<path d="M99.1 77.4v5.3" fill="none" stroke="#373435" stroke-width=".21"/>
<g fill="#373435">
<path d="M99.1 77.4l.3 1.3h-.6z"/>
<path d="M98.8 81.4h.6l-.3 1.2z"/>
</g>
<path d="M99.1 85.4v5.2" fill="none" stroke="#373435" stroke-width=".21"/>
<g fill="#373435">
<path d="M99.1 85.4l.3 1.2h-.6z"/>
<path d="M98.8 89.4h.6l-.3 1.2z"/>
</g>
<path d="M99.1 90.6v3.8" fill="none" stroke="#373435" stroke-width=".21"/>
<g fill="#373435">
<path d="M99.1 90.6l.3 1.3h-.6z"/>
<path d="M98.8 93.1h.6l-.3 1.2z"/>
</g>
<path d="M99.1 94.4v4.8" fill="none" stroke="#373435" stroke-width=".21"/>
<g fill="#373435">
<path d="M98.8 97.9h.6l-.3 1.2z"/>
<path d="M99.1 94.4l.3 1.2h-.6z"/>
</g>
<path d="M111.7 106.6h18.7" fill="none" stroke="#373435" stroke-width=".21"/>
<g fill="#373435">
<path d="M129.2 106.2l1.2 .4-1.2 .3z"/>
<path d="M111.7 106.6l1.2-.4v.7z"/>
</g>
<path d="M99.1 58.8v2.7M99.1 66.8v2.7M99.1 74.7v2.7M99.1 99.2v2.2M99.1 82.7v2.7" fill="none" stroke="#373435" stroke-width=".21"/>
<g fill="#ed3237">
<path d="M158.3 196.2l3.2-2.4h3.1l-2.1 1.5h14.5v1.8h-14.5l2.1 1.5h-3.1z" fill-rule="evenodd"/>
<path d="M162.8 195.3h14.5l-2.1-1.5h3.1l3.2 2.4-3.2 2.4h-3.1l2.1-1.5h-14.5z" fill-rule="evenodd"/>
</g>
<path d="M154.1 127a3.7 3.7 0 0 1 2.7-1.1h26.2a3.8 3.8 0 0 1 3.8 3.7v67.5a3.8 3.8 0 0 1-3.8 3.8h-26.2a3.8 3.8 0 0 1-3.8-3.8v-67.5a3.7 3.7 0 0 1 1.1-2.6zM190.4 122.7h-2.5l-1.9 3.2" fill="none" stroke="#373435" stroke-width=".21"/>
<path d="M186.4 124.6l.5 .4-.9 .9z" fill="#373435"/>
<path d="M190.5 125.9v75" fill="none" stroke="#373435" stroke-width=".21"/>
<g fill="#373435">
<path d="M190.2 199.6h.6l-.3 1.3z"/>
<path d="M190.5 125.9l.3 1.2h-.6z"/>
</g>
<path d="M153 115.5v5.3M153 118.1h33.8M186.8 115.5v5.3" fill="none" stroke="#373435" stroke-width=".21"/>
<g fill="#373435">
<path d="M185.5 117.8l1.2 .3-1.2 .4z"/>
<path d="M153 118.1l1.3-.3v.7z"/>
</g>
<path d="M159.5 138.6a10.4 10.4 0 0 0 20.8 0 10.4 10.4 0 0 0-20.8 0zM174.3 131.2l-7.1 15.5 1.6 .4 1.6 .1a8.6 8.6 0 0 0 7.8-6.6 8.6 8.6 0 0 0-3.9-9.4zM163.7 132.6a8.9 8.9 0 0 1 9-2.2l-7.2 15.6-1.3-1-1.1-1.2a8.6 8.6 0 0 1 .6-11.2z" fill-rule="evenodd" fill="#ef2b2f"/>
<g fill="none" stroke="#373435" stroke-width=".21">
<path d="M145.2 125.9h5.4M145.2 128.1h5.4M147.9 125.9v23.2M187.8 125.9h5.4M145.2 149.1h5.4M145.2 158.3h5.4M145.2 153h5.4M145.2 176.9h5.4M145.2 174.2h5.4M145.2 168.9h5.4M145.2 161h5.4M145.2 166.2h5.4"/>
<path d="M145.2 198.6h5.4M145.2 193.8h5.4M145.2 190.1h5.4M145.2 184.8h5.4M145.2 182.1h5.4M145.2 200.9h5.4M158.3 203.4v5.3M181.5 203.4v5.3M187.8 200.9h5.4"/>
</g>
<g fill="#373435">
<path d="M147.6 147.9h.7l-.4 1.2z"/>
<path d="M147.9 128.2l.4 1.2h-.7z"/>
</g>
<path d="M147.9 149.1v3.9" fill="none" stroke="#373435" stroke-width=".21"/>
<g fill="#373435">
<path d="M147.9 149.2l.4 1.2h-.7z"/>
<path d="M147.6 151.8h.7l-.4 1.2z"/>
</g>
<path d="M147.9 161v5.2" fill="none" stroke="#373435" stroke-width=".21"/>
<g fill="#373435">
<path d="M147.6 165h.7l-.4 1.2z"/>
<path d="M147.9 161l.4 1.2h-.7z"/>
</g>
<path d="M147.9 153v5.3" fill="none" stroke="#373435" stroke-width=".21"/>
<g fill="#373435">
<path d="M147.6 157h.7l-.4 1.3z"/>
<path d="M147.9 153.1l.4 1.2h-.7z"/>
</g>
<path d="M147.9 168.9v5.3" fill="none" stroke="#373435" stroke-width=".21"/>
<g fill="#373435">
<path d="M147.9 169l.4 1.2h-.7z"/>
<path d="M147.6 172.9h.7l-.4 1.3z"/>
</g>
<path d="M147.9 176.9v5.2" fill="none" stroke="#373435" stroke-width=".21"/>
<g fill="#373435">
<path d="M147.9 176.9l.4 1.2h-.7z"/>
<path d="M147.6 180.9h.7l-.4 1.2z"/>
</g>
<path d="M147.9 184.8v5.3" fill="none" stroke="#373435" stroke-width=".21"/>
<g fill="#373435">
<path d="M147.9 184.9l.4 1.2h-.7z"/>
<path d="M147.6 188.8h.7l-.4 1.3z"/>
</g>
<path d="M147.9 190.1v3.7" fill="none" stroke="#373435" stroke-width=".21"/>
<g fill="#373435">
<path d="M147.9 190.1l.4 1.2h-.7z"/>
<path d="M147.6 192.6h.7l-.4 1.2z"/>
</g>
<path d="M147.9 193.8v4.8" fill="none" stroke="#373435" stroke-width=".21"/>
<g fill="#373435">
<path d="M147.6 197.4h.7l-.4 1.2z"/>
<path d="M147.9 193.9l.4 1.2h-.7z"/>
</g>
<path d="M158.3 206h23.2" fill="none" stroke="#373435" stroke-width=".21"/>
<g fill="#373435">
<path d="M180.3 205.7l1.2 .3-1.2 .4z"/>
<path d="M158.3 206l1.2-.3v.7z"/>
</g>
<path d="M147.9 158.3v2.7M147.9 166.2v2.7M147.9 174.2v2.7M147.9 198.6v2.3M147.9 182.1v2.7M100.6 267.7h66.2M179 281l-6 6" fill="none" stroke="#373435" stroke-width=".21"/>
<g font-size="12.9" fill="#1f1a17">
<text x="46.7" y="45.6">S</text>
<text x="115.9" y="45.6">S</text>
<text x="164.7" y="145.1">S</text>
</g>
<text font-size="12.9" fill="#373435" x="87.9" y="193">S</text>
<g font-size="7.4" fill="#ef2b2f">
<text x="42.3" y="58.9">HEAVY</text>
<text x="111.5" y="58.9">HEAVY</text>
<text x="38" y="66.8">VEHICLES</text>
<text x="107.2" y="66.8">VEHICLES</text>
<text x="46.1" y="74.8">AND</text>
<text x="115.3" y="74.8">AND</text>
<text x="38.9" y="82.7">ESCORTS</text>
<text x="108.1" y="82.7">ESCORTS</text>
<text x="37.2" y="90.7">EXCEPTED</text>
<text x="106.4" y="90.7">EXCEPTED</text>
<text x="160.3" y="158.3">HEAVY</text>
<text x="156.1" y="166.3">VEHICLES</text>
<text x="164.1" y="174.2">AND</text>
<text x="156.9" y="182.2">ESCORTS</text>
<text x="155.2" y="190.1">EXCEPTED</text>
</g>
<text font-size="7.1" fill="#373435" x="123.6" y="248.8">PARKING SIGN</text>
<text font-size="6" fill="#373435" x="174.1" y="273.7">TC2319_1</text>
<g font-size="5" fill="#373435">
<text x="120.8" y="255.1">“HEAVY VEHICLES AND</text>
<text x="121.8" y="261">ESCORTS EXCEPTED”</text>
</g>
<g font-size="4.2" fill="#373435">
<text x="100.6" y="267.2">APPROVED AS OFFICIAL TRAFFIC SIGN</text>
<text x="174.7" y="285.6">A</text>
<text x="180.8" y="285.4">B</text>
</g>
<g font-size="4" fill="#373435">
<text x="42.7" y="114.9">TC2319_1(R)</text>
<text x="110.7" y="114.9">TC2319_1(L)</text>
<text x="158.1" y="215.1">TC2319_1(B)</text>
</g>
<g font-size="3.9" fill="#373435">
<text x="19" y="211.9">Colour Legend</text>
<text x="28.9" y="219.6">Retroreflective white</text>
<text x="28.9" y="227.4">Retroreflective red</text>
<text x="89.1" y="232.1">Note: This sign may be used at pilot change over sites to deter</text>
<text x="28.9" y="235.5">Black</text>
<text x="89.1" y="236.5">vehicles from parking in heavy vehicle designated areas.</text>
</g>
<text font-size="3.6" x="154.6" y="276.2">08/08/24</text>
<g font-size="3.5" fill="#373435">
<text x="21.6" y="267.9">Department of Transport and Main Roads</text>
<text x="17.7" y="271.8">Infrastructure Management &amp; Delivery Division</text>
<text x="16.7" y="280.6">Designed</text>
<text x="42.7" y="280.6">Checked</text>
<text x="69.7" y="280.6">Scale</text>
<text x="98.5" y="281.3">PRINCIPAL ENGINEER</text>
<text x="157.4" y="281.2">Date</text>
<text x="17" y="284.8">RH 01/20</text>
<text x="42.7" y="284.8">DJ 08/24</text>
<text x="69.7" y="285.2">Not to Scale</text>
<text x="98.5" y="284.8">(Traffic Engineering Practice)</text>
</g>
<g font-size="3.2" fill="#373435">
<text x="158.9" y="218.8">(both directions)</text>
<text x="179.4" y="279.4">Page 1 of 2</text>
</g>
<g font-size="3" fill="#373435">
<text x="49.4" y="17.2">225</text>
<text x="118.6" y="17.2">225</text>
<text x="23.5" y="28.6">15</text>
<text x="72.8" y="24.2">R25</text>
<text x="92.7" y="28.6">15</text>
<text x="142" y="24.2">R25</text>
<text x="21.9" y="40.2">140</text>
<text x="91.1" y="40.2">140</text>
<text x="23.6" y="52.7">26</text>
<text x="92.7" y="52.7">26</text>
<text x="21.4" y="57.3">35C</text>
<text x="90.6" y="57.3">35C</text>
<text x="21.4" y="65.2">35C</text>
<text x="23.5" y="61.2">18</text>
<text x="73.2" y="65">500</text>
<text x="90.6" y="65.2">35C</text>
<text x="92.7" y="61.2">18</text>
<text x="142.4" y="65">500</text>
<text x="23.5" y="69.2">18</text>
<text x="92.7" y="69.2">18</text>
<text x="21.4" y="73.2">35C</text>
<text x="23.5" y="77.1">18</text>
<text x="90.6" y="73.2">35C</text>
<text x="92.7" y="77.1">18</text>
<text x="21.4" y="81.1">35C</text>
<text x="90.6" y="81.1">35C</text>
<text x="21.4" y="89.1">35C</text>
<text x="23.5" y="85.1">18</text>
<text x="90.6" y="89.1">35C</text>
<text x="92.7" y="85.1">18</text>
<text x="23.5" y="93.6">25</text>
<text x="92.7" y="93.6">25</text>
<text x="23.5" y="101.4">15</text>
<text x="23.6" y="97.8">32</text>
<text x="92.7" y="101.4">15</text>
<text x="92.8" y="97.8">32</text>
<text x="49.4" y="105.6">125</text>
<text x="118.6" y="105.6">125</text>
<text x="167.5" y="116.6">225</text>
<text x="190.8" y="123.7">R25</text>
<text x="141.6" y="128.1">15</text>
<text x="139.9" y="139.7">140</text>
<text x="141.6" y="152.1">26</text>
<text x="139.4" y="156.7">35C</text>
<text x="141.6" y="160.7">18</text>
<text x="139.4" y="164.7">35C</text>
<text x="191.2" y="164.4">500</text>
<text x="139.4" y="172.6">35C</text>
<text x="141.6" y="168.6">18</text>
<text x="141.6" y="176.6">18</text>
<text x="139.4" y="180.6">35C</text>
<text x="141.6" y="184.5">18</text>
<text x="139.4" y="188.5">35C</text>
<text x="141.6" y="193">25</text>
<text x="141.6" y="197.3">32</text>
<text x="141.6" y="200.8">15</text>
<text x="167.5" y="205.1">155</text>
</g>
<g font-size="2.8" fill="#373435">
<text x="39" y="149.5">83</text>
<text x="50.2" y="149.5">42</text>
<text x="37.1" y="174.3">42</text>
<text x="48.6" y="174.3">71</text>
<text x="59.6" y="174.3">42</text>
<text x="26.1" y="184.7">32</text>
<text x="51.5" y="192.5">12</text>
</g>
</svg>
